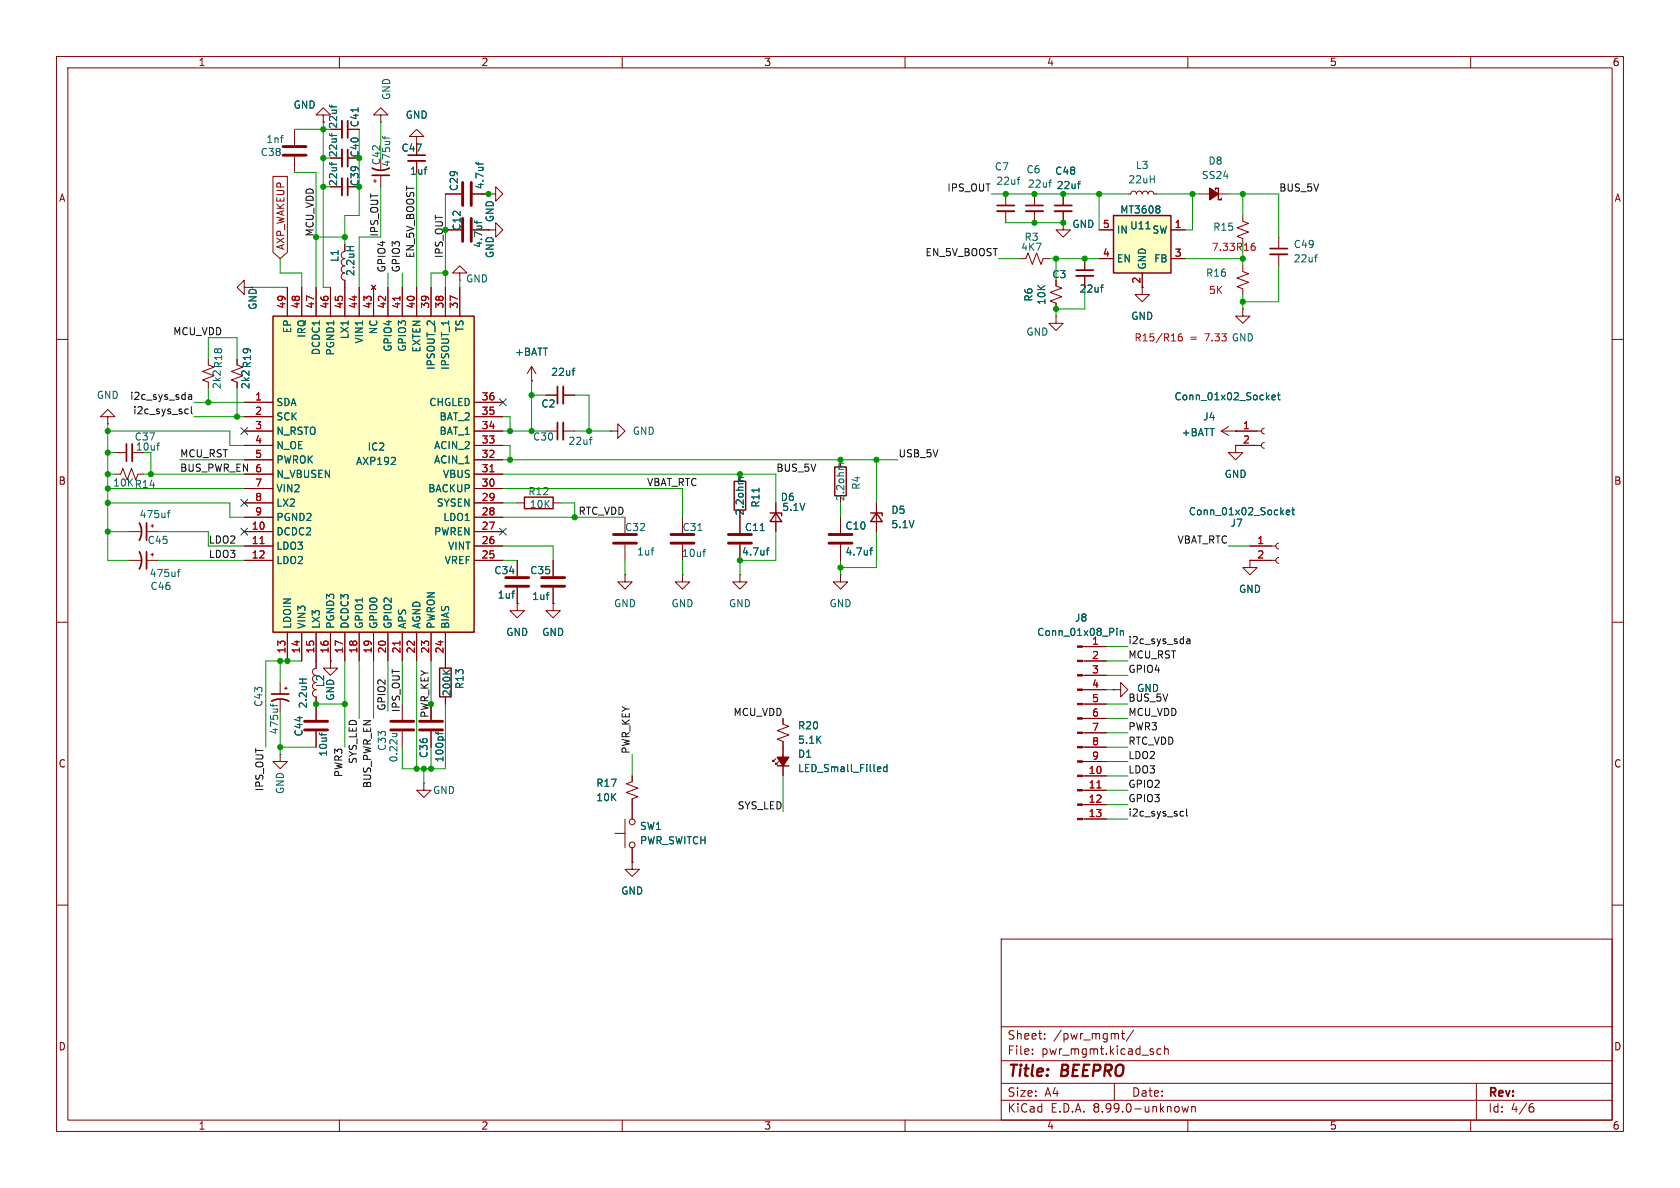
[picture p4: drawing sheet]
<svg xmlns="http://www.w3.org/2000/svg" width="297mm" height="210mm" viewBox="0 0 297 210" stroke-linecap="round" stroke-linejoin="round" font-family="sans-serif">
<g fill="none" stroke="#840000" stroke-width=".18">
<path d="M10 10h277v190h-277zM12 12h273v186h-273zM60 10v2M110 10v2M160 10v2M210 10v2M260 10v2M78.7 34.3h2.8M83.6 34.3h2.8M10 60h2M201.9 50.8v1.3h1.3l-1.3 1.2-1.2-1.2h1.2M219.7 54.6v1.3h1.3l-1.3 1.3-1.3-1.3h1.3"/>
<path d="M219.7 54.6h.1M226.1 41.9v2M226.1 45v2M285 60h2M10 110h2M285 110h2M10 160h2M285 160h2M177 166h108v32h-108zM60 198v2M110 198v2M160 198v2"/>
<path d="M177 194.5h108M177 191.5h108M177 187.5h108M177 181.5h108M182.5 186.3v.1M182.5 185.5v.1M184.7 183.6v.1M184.7 182.8v.1M197 191.5v3M198.2 182.7h.6M198.5 182.2v1.3l.3 .2M200.4 182.1l-1.3 2"/>
<path d="M205.2 185.5l-.4-.1-.3 .3v.4l.2 .2h.5M205.9 185.5l.2-.1 .4 .1v.9M205.9 184.9v1.5M209 195.6l.2 1 .3-.7 .3 .7 .3-1M210 198v2M210.7 195.6v1M210.7 195.7l.2-.1 .3 .1 .1 .9M260 198v2M261 191.5v6.5M270.6 195.7h.3l.3 .3-.1 .5-.5 .1M271 195.1l-.4 .1"/>
</g>
<path d="M224.5 43.9h3.1" fill="none" stroke="#840000" stroke-width=".3"/>
<path d="M224.5 45h3.1" fill="none" stroke="#840000" stroke-width=".33"/>
<path d="M84.1 28.7l.2 .3h1.1M84.6 28.7v.5M232.4 45.5h.5M232.9 45l-.3 .1" fill="none" stroke="#006464" stroke-width=".18"/>
<path d="M81.8 32.3v4M83.3 32.3v4" fill="none" stroke="#840000" stroke-width=".51"/>
<path d="M196.8 38.1h10.2v10.2h-10.2z" fill="#ffffc2"/>
<path d="M196.8 38.1h10.2v10.2h-10.2zM214.9 33.5v-.2h.5v2h.5v-.2M92.7 87.9h5.1v2h-5.1zM136.1 90.7h2.1v.5M137.2 90.7l1 1.5h-2.1zM147.6 82.6h2v5h-2zM153.9 90.7h2.1v.5M154.9 90.7l1.1 1.5h-2.1zM77.7 118.1h2.1v5.1h-2.1zM137.4 135.4h2" fill="none" stroke="#840000" stroke-width=".25"/>
<g fill="none" stroke="#840000" stroke-width=".18">
<path d="M52.1 22.9v2.8M52.1 27.7v2.8M57.1 20.3h-1.2l1.2-1.2 1.3 1.2h-1.3v1.3M57.1 21.6h.1M58.4 27.9h2.1M58.4 33h2.1M58.4 22.9h2.1M61.5 27.9h2M61.5 33h2M61.5 22.9h2M66 32h.5M66.3 31.8v.5"/>
<path d="M67.3 20.3h1.3l-1.3-1.2-1.3 1.2h1.3v1.3M67.3 21.6h.1M67.3 31v2M73.7 24.1h1.2l-1.2-1.2-1.3 1.2h1.3v1.3M73.7 28.4v2.1M86.4 34.3h1.2v-1.3l1.3 1.3-1.3 1.3v-1.3M86.4 34.3h.1M177.8 34.3v2M177.8 37.3v2.1M182.9 34.3v2M182.9 37.3v2.1M188 39.4v1.2h1.2l-1.2 1.3-1.3-1.3h1.3"/>
<path d="M188 39.4h.1M188 34.3v2M188 37.3v2.1M199.4 34.3h.5l.1-.4 .4-.1 .4 .1 .1 .4 .2-.4 .3-.1 .4 .1 .1 .4 .2-.4 .3-.1 .4 .1 .1 .4 .2-.4 .4-.1 .3 .1 .2 .4h.5M212.1 34.3h5.1M219.7 38.1v1l1 .4-2 .8 2 .7-2 .8 1 .4v1M43.2 50.8v-1.3l-1.3 1.3 1.3 1.3v-1.3h1.2M61 43.2v1.3a.64 .64 0 0 0-.7 .6 .64 .64 0 0 0 .7 .6M61 45.7a.64 .64 0 0 0-.7 .7 .64 .64 0 0 0 .7 .6 .64 .64 0 0 0-.7 .6 .64 .64 0 0 0 .7 .7 .64 .64 0 0 0-.7 .6 .64 .64 0 0 0 .7 .6v1.3M78.7 40.6h2.8M81.3 48.3h1.2l-1.2-1.3-1.3 1.3h1.3v1.2M81.3 49.5h.1"/>
<path d="M83.6 40.6h2.8M86.4 40.6h1.2v-1.2l1.3 1.2-1.3 1.3v-1.3M86.4 40.6h.1M180.3 45.7h1.1l.3-1 .8 2 .8-2 .7 2 .4-1h1M186.7 49.5v1l1 .4-2 .8 2 .8-2 .7 1 .4v1M186.7 55.9v1.3h1.3l-1.3 1.2-1.3-1.2h1.3M186.7 55.9h.1M191.8 45.7v2.1M191.8 48.8v2M194.3 40.6h2.5M194.3 45.7h2.5M201.9 48.3v2.5"/>
<path d="M207 40.6h2.5M207 45.7h2.5M219.7 47v1l1 .4-2 .7 2 .8-2 .8 1 .4v1M19 73.7h1.3l-1.3-1.3-1.2 1.3h1.2v1.2M19 74.9h.1M36.8 63.5v1l1 .4-2 .8 2 .7-2 .8 1 .4v1M41.9 63.5v1l1 .4-2 .8 2 .7-2 .8 1 .4v1M94 67.3h.1M94 64.8l-.8 1.2M94 64.8l.7 1.2M94 64.8v2.5M96.5 76.2h2.1"/>
<path d="M96.5 69.9h2.1M99.6 76.2h2M99.6 69.9h2M107.9 76.2h1.3v-1.3l1.3 1.3-1.3 1.3v-1.3M107.9 76.2h.1M215.9 76.2h7.1M215.9 76.2l1.3 .8M217.2 75.4l-1.3 .8M218.4 78.7v1.3h1.3l-1.3 1.3-1.2-1.3h1.2M218.4 78.7h.1M218.4 76.2h.1M218.4 78.7h4.6"/>
<path d="M223.5 75.7l-.3 .1-.2 .4 .2 .4 .3 .1M223.5 78.2l-.3 .2-.2 .3 .2 .4 .3 .1M20.3 83.8h1l.4-1 .8 2 .7-2 .8 2 .4-1h1M20.3 80h2.1M22.9 99.1h2M22.9 94h2M23.4 80h2M25.9 99.1h2M25.9 94h2M26.7 93h.5M26.7 98h.5M26.9 92.7v.5"/>
<path d="M26.9 97.8v.5M91.4 88.9h1.3M91.4 99.1v2.8M97.8 88.9h1.3M97.8 99.1v2.8M110.5 91.4v2.8M110.5 96.3v2.8M130.8 91.4v2.8M130.8 96.3v2.8M137.2 88.9v5.1M148.6 81.3v1.3M148.6 91.4v2.8"/>
<path d="M148.6 96.3v2.8M154.9 88.9v5.1M221 99.1v1.2h1.2l-1.2 1.3-1.3-1.3h1.3M221 99.1h.1M221 96.5h4.6M221 99.1h4.6M226.1 96l-.4 .2-.1 .3 .1 .4 .4 .1M226.1 98.6l-.4 .1-.1 .4 .1 .3 .4 .2M55.9 118.1a.64 .64 0 0 0-.6 .7 .64 .64 0 0 0 .6 .6 .64 .64 0 0 0-.6 .6 .64 .64 0 0 0 .6 .7 .64 .64 0 0 0-.6 .6 .64 .64 0 0 0 .6 .6 .63 .63 0 0 0-.6 .7 .63 .63 0 0 0 .6 .6v4.1M55.9 116.8v1.3M58.4 116.8v1.3h1.3l-1.3 1.3-1.3-1.3h1.3M58.4 116.8h.1"/>
<path d="M78.7 116.8v1.3M91.4 106.7v1.3h1.3l-1.3 1.2-1.2-1.2h1.2M91.4 106.7h.1M91.4 103.9v2.8M97.8 106.7v1.3h1.3l-1.3 1.2-1.3-1.2h1.3M97.8 106.7h.1M97.8 103.9v2.8M110.5 101.6v1.3h1.3l-1.3 1.2-1.3-1.2h1.3M110.5 101.6h.1M120.6 101.6v1.3h1.3l-1.3 1.2-1.2-1.2h1.2M120.6 101.6h.1M130.8 101.6v1.3h1.3l-1.3 1.2-1.3-1.2h1.3"/>
<path d="M130.8 101.6h.1M148.6 101.6v1.3h1.3l-1.3 1.2-1.3-1.2h1.3M148.6 101.6h.1M191.4 114.3h4.2M191.4 116.8h4.2M191.4 119.4h4.2M49.5 133.4v1.2h1.3l-1.3 1.3-1.2-1.3h1.2M49.5 133.4h.1M49.5 120.7v2M49.5 123.7v2M50.3 121.7h.5M50.5 121.4v.5"/>
<path d="M55.9 129.3v2.8M71.1 124.5v2.8M71.1 129.3v2.8M74.9 138.4v1.3h1.3l-1.3 1.3-1.2-1.3h1.2M74.9 138.4h.1M76.2 129.3v2.8M78.7 123.2v1.3M111.8 137.2v1l-1.1 .4 2.1 .7-2.1 .8 2.1 .7-1 .4v3.6M137.2 134.1l-.5 .5v-.2v.2h.2M137.7 134.6l-.5 .5v-.2v.2h.2M138.4 127v1l1 .4-2 .8 2 .7-2 .8 1 .4v6.1M191.4 121.9h4.2"/>
<path d="M191.4 124.5h4.2M191.4 127h4.2M191.4 129.5h4.2M191.4 132.1h4.2M191.4 134.6h4.2M191.4 137.2h4.2M191.4 139.7h4.2M196.8 121.9h1.3v-1.2l1.3 1.2-1.3 1.3v-1.3M196.8 121.9h.1M108.7 147.3h1.8M110.5 144.8v5.1M111.8 152.4v1.3h1.2l-1.2 1.2-1.3-1.2h1.3"/>
<path d="M111.8 152.4h.1M111.8 149.9v2.5M191.4 142.2h4.2M191.4 144.8h4.2"/>
<circle cx="111.8" cy="149.4" r=".51"/>
<circle cx="111.8" cy="145.3" r=".51"/>
</g>
<g fill="none" stroke="#006464" stroke-width=".18">
<path d="M58.2 18.6l.1 .2M58.7 18.6v.5M63.3 19v.8M49.6 24.4h.5M49.9 23.9h.2M58.2 23.7l.1 .2M58.2 28.7l.1 .3M58.7 23.7v.4M58.7 28.7v.5M67.6 24.1l.2 .3h1.1M68.1 24.1v.5M75 30h.5"/>
<path d="M75.3 29.5h.2M83.9 39.1l.2 .3h1.1M84.3 39.1v.4M179.8 31.7h.5M180.3 31.3l-.2 .1M185.4 32.2h.5M185.9 31.8l-.2 .1M190.5 32.5h.5M191 32.1h-.3M204.9 36.5l.2 .1-.2 .3M204.9 37l.2 .2-.2 .4M61.3 43.6h1.3"/>
<path d="M61.9 43.6v.7M194.6 50.8h.4M195 50.4h-.2M202.6 40.5h.7M27.7 78.7h.5M28.2 78.3l-.3 .1M101.1 65.5h.5M101.6 65.1l-.2 .1M104.2 77.7h.5M104.7 77.3h-.3M224.9 70.3l.6-.2-.1-.2-.4-.1-.1 .2v.6h.5M225.8 69.8h.5"/>
<path d="M226 69.4v1.1l.3 .2M29.6 90.7h.5M30.1 90.2l-.3 .2v1.1M115.1 97.3h.5M115.5 96.8h.1M134.4 93.8h.7M135.5 97.3h.5M136 96.8l-.3 .2v1.1M149.2 81.9h-.8v.5M153.8 97.3h.4M154.2 96.8l-.3 .2v1.1M227.4 90.6l.6-.1-.1-.3h-.3l-.2 .1 .1 .6h.4"/>
<path d="M228.4 90.2h.5M228.6 89.7v1.1l.3 .2M31.4 101.1h.4M31.8 100.7l-.3 .1v1.1M78.3 118.4l.7 .7M79.6 118.4l-.8 .6M90.5 104.9h.5M90.8 104.5h.2M96.6 105.1h.4M96.9 104.7h.1M197.5 111.1v.1M197.5 111.5v.8"/>
<path d="M198.1 111.5v.8M198.1 111.6l.1-.1 .3 .1 .1 .7M47.8 124.4l.2 .3h1.1M48.2 124.4v.5M52.9 120h1.3M53.5 120v.8M56.5 129.6v.2M56.9 129.6v.5M69.3 129.7h.9M70.1 129.7l.1 .3M77 129.4l.2 .3h1.1M77.5 129.4v.5"/>
<path d="M155.5 135.6l.2 .3-.6 .1M155.7 136.3l-.2 .1M156.8 135.6h-.4l-.2 .2 .1 .5h.5M156.8 135.1v1.3"/>
</g>
<path d="M221.3 43.5h.4l.2 .2-.1 .5h-.5M221.8 43l-.4 .1-.2 .2" fill="none" stroke="#f00" stroke-width=".18"/>
<g fill="#840000" stroke="#840000" stroke-width=".25">
<path d="M213.9 33.3l1.5 1-1.5 1z"/>
<path d="M137.4 133.9h2l-1 1.5z"/>
</g>
<g fill="none" stroke="#840000" stroke-width=".51">
<path d="M50 27.4h4.1M50 25.9h4.1M81.8 38.6v4.1M83.3 38.6v4.1M108.5 94.5h4M108.5 96h4M128.8 94.5h4M128.8 96h4M146.6 94.5h4M146.6 96h4M89.4 102.1h4.1M89.4 103.6h4.1"/>
<path d="M95.8 102.1h4M95.8 103.6h4M53.8 129h4.1M53.8 127.5h4.1M69.1 129h4.1M69.1 127.5h4.1M74.2 129h4M74.2 127.5h4"/>
</g>
<g fill="none" stroke="#840000" stroke-width=".3">
<path d="M61.5 21.3v3.1M61.5 26.4v3.1M61.5 31.5v3M65.8 29.7a3.2 3.2 0 0 0 3 0M65.8 31h3M72.1 27.4h3.1M176.3 36.3h3M181.4 36.3h3M186.4 36.3h3.1M190.2 47.8h3.1M22.4 78.5v3M98.6 68.3v3.1"/>
<path d="M98.6 74.7v3M24.6 92.5a3.2 3.2 0 0 1 0 3M24.6 97.5a3.2 3.2 0 0 1 0 3.1M25.9 92.5v3M25.9 97.5v3.1M48 124a3.2 3.2 0 0 1 3.1 0M48 122.7h3.1"/>
</g>
<path d="M60.5 21.3v3.1M60.5 26.4v3.1M60.5 31.5v3M72.1 28.4h3.1M176.3 37.3h3M181.4 37.3h3M186.4 37.3h3.1M190.2 48.8h3.1M23.4 78.5v3M99.6 68.3v3.1M99.6 74.7v3" fill="none" stroke="#840000" stroke-width=".33"/>
<g fill="#840000" stroke="#840000" stroke-width=".18">
<path d="M190.5 114.2h.9v.2h-.9z"/>
<path d="M190.5 116.7h.9v.3h-.9z"/>
<path d="M190.5 119.3h.9v.2h-.9z"/>
<path d="M190.5 121.8h.9v.2h-.9z"/>
<path d="M190.5 124.3h.9v.3h-.9z"/>
<path d="M190.5 126.9h.9v.2h-.9z"/>
<path d="M190.5 129.4h.9v.3h-.9z"/>
<path d="M190.5 132h.9v.2h-.9z"/>
<path d="M190.5 134.5h.9v.2h-.9z"/>
<path d="M190.5 137h.9v.3h-.9z"/>
<path d="M190.5 139.6h.9v.2h-.9z"/>
<path d="M190.5 142.1h.9v.3h-.9z"/>
<path d="M190.5 144.7h.9v.2h-.9z"/>
</g>
<path d="M193.9 139.3h.7" fill="none" stroke="#a90000" stroke-width=".18"/>
<path d="M48.3 55.9h35.5v55.9h-35.5z" fill="#ffffc2"/>
<path d="M48.3 55.9h35.5v55.9h-35.5zM129.8 85.1h2v5.1h-2z" fill="none" stroke="#840000" stroke-width=".25"/>
<g fill="none" stroke="#840000" stroke-width=".18">
<path d="M48.3 31.2h2.5v13.4l-1.3 1.1-1.2-1.1zM57.1 21.6h.1M58.4 27.9h2.1M58.4 33h2.1M58.4 22.9h2.1M61.5 27.9h2M61.5 33h2M61.5 22.9h2M73.7 28.4v2.1M78.7 34.3h2.8M83.6 34.3h2.8M86.4 34.3h.1"/>
<path d="M188 39.4h.1M188 34.3v2M188 37.3v2.1M50.8 50.8v5.1M53.3 50.8v5.1M55.9 50.8v5.1M58.4 50.8v5.1M61 43.2v1.3M61 49.5v6.4M63.5 50.8v5.1M65.7 50.4l.7 .8M66 50.8v5.1"/>
<path d="M66.4 50.4l-.7 .8M68.6 50.8v5.1M71.1 50.8v5.1M73.7 50.8v5.1M76.2 50.8v5.1M78.7 50.8v5.1M78.7 40.6h2.8M81.3 50.8v5.1M83.6 40.6h2.8M86.4 40.6h.1M186.7 49.5v1M186.7 53.6v1"/>
<path d="M191.8 45.7v2.1M191.8 48.8v2M194.3 40.6h2.5M194.3 45.7h2.5M201.9 48.3v2.5M207 40.6h2.5M207 45.7h2.5M41.9 63.5v1M41.9 67.6v1M43.2 71.1h5.1M43.2 73.7h5.1M43.2 76.2h5.1"/>
<path d="M43.2 78.7h5.1M83.8 71.1h5.1M83.8 73.7h5.1M83.8 76.2h5.1M83.8 78.7h5.1M94 67.3h.1M96.5 69.9h2.1M99.6 69.9h2M218.4 76.2h.1M218.4 78.7h.1M218.4 76.2h3.8M218.4 78.7h3.8"/>
<path d="M43.2 94h5.1M43.2 96.5h5.1M43.2 99.1h5.1M43.2 91.4h5.1M43.2 88.9h5.1M43.2 86.4h5.1M43.2 83.8h5.1M43.2 81.3h5.1M83.8 94h5.1M83.8 96.5h5.1M83.8 99.1h5.1M83.8 91.4h5.1"/>
<path d="M83.8 88.9h5.1M83.8 86.4h5.1M83.8 83.8h5.1M83.8 81.3h5.1M91.4 99.1v2.8M97.8 99.1v2.8M120.6 91.4v2.8M120.6 96.3v2.8M130.8 83.8v1.3M130.8 91.4v2.8M130.8 96.3v2.8M137.2 88.9v1.8"/>
<path d="M137.2 92.2v1.8M148.6 91.4v2.8M148.6 96.3v2.8M154.9 88.9v1.8M154.9 92.2v1.8M221 99.1h.1M221 96.5h3.8M221 99.1h3.8M50.8 111.8v5M53.3 111.8v5M55.9 111.8v6.3M58.4 116.8h.1"/>
<path d="M58.4 111.8v5M61 111.8v5M63.5 111.8v5M66 111.8v5M68.6 111.8v5M71.1 111.8v5M73.7 111.8v5M76.2 111.8v5M78.7 111.8v6.3M91.4 106.7h.1M91.4 103.9v2.8M97.8 106.7h.1"/>
<path d="M97.8 103.9v2.8M191.8 114.3h3.8M191.8 116.8h3.8M191.8 119.4h3.8M55.9 123.2v4.1M55.9 129.3v2.8M76.2 129.3v2.8M78.7 123.2v1.3M111.8 137.2v1M138.4 127v1M138.4 131.1v2.8M138.4 135.4v1.8"/>
<path d="M191.8 137.2h3.8M191.8 139.7h3.8M191.8 121.9h3.8M191.8 124.5h3.8M191.8 127h3.8M191.8 129.5h3.8M191.8 132.1h3.8M191.8 134.6h3.8M196.8 121.9h.1M111.8 152.4h.1M111.8 141.2v3.6M111.8 149.9v2.5"/>
<path d="M191.8 142.2h3.8M191.8 144.8h3.8"/>
</g>
<path d="M70.7 52.4v.7M46 96.1h.7M86.6 83.4h.7M70.7 113.3v.8M193.9 139.3h.7" fill="none" stroke="#a90000" stroke-width=".18"/>
<g fill="none" stroke="#006464" stroke-width=".18">
<path d="M58.2 18.6l.1 .2M58.7 18.6v.5M63.3 19v.8M58.2 23.7l.1 .2M58.2 28.7l.1 .3M58.7 23.7v.4M58.7 28.7v.5M75 30h.5M75.3 29.5h.2M83.9 39.1l.2 .3h1.1M84.1 28.7l.2 .3h1.1M84.3 39.1v.4"/>
<path d="M84.6 28.7v.5M190.5 32.5h.5M191 32.1h-.3M204.9 36.5l.2 .1-.2 .3M204.9 37l.2 .2-.2 .4M61.3 43.6h1.3M61.9 43.6v.7M194.6 50.8h.4M195 50.4h-.2M202.6 40.5h.7M101.1 65.5h.5M101.6 65.1l-.2 .1"/>
<path d="M224.9 70.3l.6-.2-.1-.2-.4-.1-.1 .2v.6h.5M225.8 69.8h.5M226 69.4v1.1l.3 .2M69.1 82.1h.8M69.8 81v.4M123.4 93.8h.7M124.3 97.5h.4M124.7 97.1l-.2 .1M131.4 84.4l-.8 .1v.4M134.2 86.3v.7M134.4 93.8h.7M135.5 97.3h.5"/>
<path d="M136 96.8l-.3 .2v1.1M153.8 97.3h.4M154.2 96.8l-.3 .2v1.1M227.4 90.6l.6-.1-.1-.3h-.3l-.2 .1 .1 .6h.4M228.4 90.2h.5M228.6 89.7v1.1l.3 .2M78.3 118.4l.7 .7M79.6 118.4l-.8 .6M90.5 104.9h.5M90.8 104.5h.2M96.6 105.1h.4M96.9 104.7h.1"/>
<path d="M197.5 111.1v.1M197.5 111.5v.8M198.1 111.5v.8M198.1 111.6l.1-.1 .3 .1 .1 .7M52.9 120h1.3M53.5 120v.8M56.5 129.6v.2M56.9 129.6v.5M77 129.4l.2 .3h1.1M77.5 129.4v.5M155.5 135.6l.2 .3-.6 .1M155.7 136.3l-.2 .1"/>
<path d="M156.8 135.6h-.4l-.2 .2 .1 .5h.5M156.8 135.1v1.3"/>
</g>
<path d="M118.6 94.5h4.1M118.6 96h4.1" fill="none" stroke="#840000" stroke-width=".51"/>
<path d="M32.9 72.3l.4 .1M33.3 73.1h-.4M33.3 69.8h.5l.1 .8M33.8 71.9v1.1l.2 .1M33.9 70.1h-.4l-.2 .2 .2 .3 .4-.1M209.8 113h.5l.1 .8M210.4 113.2l-.4 .1-.2 .2 .2 .3 .4-.1M208.9 143.4l.3 .1M209.2 144.2l-.3 .1M209.8 143v1.1l.2 .2" fill="none" stroke="#0f0f0f" stroke-width=".18"/>
<g fill="none" stroke="#009600" stroke-width=".18">
<path d="M52.1 22.9h6.3M52.1 30.5h3.8v20.3M57.1 21.6v29.2h1.3M57.1 27.9h1.3M57.1 33h1.3M63.5 22.9v15.2h-2.5v5.1M67.3 33v8.9h-3.8v8.9M67.3 21.6v6.3M73.7 30.5v20.3M78.7 34.3v16.5M85.1 34.3h1.3M175.3 34.3h24.1"/>
<path d="M177.8 39.4h10.2M194.3 34.3v6.3M204.5 34.3h7.6M210.8 34.3v6.3h-1.3M217.2 34.3h8.9v7.6M219.7 34.3v3.8M44.4 50.8h6.4M49.5 45.7v2.6h3.8v2.5M55.9 41.9h5.1M68.6 48.3v2.5M71.1 48.3v2.5M78.7 48.3h-2.5v2.5"/>
<path d="M81.3 49.5v1.3M176.5 45.7h3.8M185.4 45.7h8.9M186.7 45.7v3.8M191.8 50.8v3.8h-5.1v1.3M209.5 45.7h10.2M219.7 43.2v3.8M219.7 52.1v2.5M226.1 47v6.3h-6.4M19 76.2h21.6v2.5h2.6M19 74.9v24.2h3.9M34.3 73.7h8.9"/>
<path d="M34.3 71.1h8.9M36.8 63.5v-3.8h5.1v3.8M36.8 68.6v2.5M41.9 68.6v5.1M88.9 73.7h1.3v2.5M88.9 78.7h1.3v2.6M94 67.3v8.9h-5.1M94 69.9h2.5M101.6 69.9h2.5v6.3M101.6 76.2h6.3M19 83.8h1.3M19 88.9h21.6v2.5h2.6"/>
<path d="M19 86.4h24.2M19 80h1.3M19 94h3.9M25.4 83.8h17.8M26.7 80v3.8M27.9 94h8.9v2.5h6.4M27.9 99.1h15.3M31.7 81.3h11.5M88.9 83.8h48.3v5.1M88.9 88.9h2.5M88.9 86.4h31.7v5M88.9 81.3h69.8"/>
<path d="M88.9 91.4h21.6M88.9 99.1h2.5M88.9 96.5h8.9v2.6M99.1 88.9h2.5v2.5M110.5 99.1v2.5M120.6 99.1v2.5M137.2 94v5.1h-6.4v2.5M148.6 88.9v2.5M148.6 99.1v2.5M154.9 81.3v7.6M154.9 94v6.3h-6.3M217.2 96.5h3.8"/>
<path d="M49.5 116.8v3.9M53.3 116.8h-6.3v15.3M61 116.8v15.3M63.5 116.8v10.2M66 116.8v10.2M68.6 116.8v8.9M71.1 116.8v7.7M73.7 116.8v19.1M76.2 116.8v7.7M195.6 119.4h3.8M195.6 116.8h3.8M195.6 114.3h3.8"/>
<path d="M49.5 132.1h6.4M49.5 125.7v7.7M55.9 124.5h5.1M74.9 135.9v2.5M76.2 132.1v3.8M78.7 124.5v11.4h-7.6v-3.8M111.8 133.4v3.8M138.4 137.2v6.3M195.6 124.5h3.8M195.6 121.9h1.2M195.6 134.6h3.8M195.6 137.2h3.8"/>
<path d="M195.6 139.7h3.8M195.6 129.5h3.8M195.6 127h3.8M195.6 132.1h3.8M195.6 142.2h3.8M195.6 144.8h3.8"/>
</g>
<path d="M42.6 75.6l1.2 1.2M43.8 75.6l-1.2 1.2M88.3 70.5l1.2 1.2M89.5 70.5l-1.2 1.2M42.6 93.4l1.2 1.2M42.6 88.3l1.2 1.2M43.8 93.4l-1.2 1.2M43.8 88.3l-1.2 1.2M88.3 93.4l1.2 1.2M89.5 93.4l-1.2 1.2" fill="none" stroke="#000084" stroke-width=".18"/>
<path d="M208.9 59l-.4 .1a.85 .85 0 0 0 0 1.2l.5-.1v-.5l-.2-.2h-.4l-.1 .2" fill="none" stroke="#f00" stroke-width=".18"/>
<g fill="#009600" stroke="#009600" stroke-width=".18">
<circle cx="90.2" cy="76.2" r=".46"/>
<circle cx="94" cy="76.2" r=".46"/>
<circle cx="104.1" cy="76.2" r=".46"/>
<circle cx="90.2" cy="81.3" r=".46"/>
<circle cx="94" cy="69.9" r=".46"/>
<circle cx="154.9" cy="81.3" r=".46"/>
<circle cx="130.8" cy="83.8" r=".46"/>
<circle cx="148.6" cy="100.3" r=".46"/>
<circle cx="194.3" cy="34.3" r=".46"/>
<circle cx="188" cy="34.3" r=".46"/>
<circle cx="182.9" cy="34.3" r=".46"/>
<circle cx="177.8" cy="34.3" r=".46"/>
<circle cx="182.9" cy="39.4" r=".46"/>
<circle cx="188" cy="39.4" r=".46"/>
<circle cx="191.8" cy="45.7" r=".46"/>
<circle cx="186.7" cy="54.6" r=".46"/>
<circle cx="186.7" cy="45.7" r=".46"/>
<circle cx="219.7" cy="34.3" r=".46"/>
<circle cx="210.8" cy="34.3" r=".46"/>
<circle cx="219.7" cy="45.7" r=".46"/>
<circle cx="219.7" cy="53.3" r=".46"/>
<circle cx="148.6" cy="81.3" r=".46"/>
<circle cx="130.8" cy="99.1" r=".46"/>
<circle cx="57.1" cy="33" r=".46"/>
<circle cx="50.8" cy="116.8" r=".46"/>
<circle cx="49.5" cy="116.8" r=".46"/>
<circle cx="61" cy="124.5" r=".46"/>
<circle cx="55.9" cy="124.5" r=".46"/>
<circle cx="49.5" cy="132.1" r=".46"/>
<circle cx="74.9" cy="135.9" r=".46"/>
<circle cx="73.7" cy="135.9" r=".46"/>
<circle cx="78.7" cy="48.3" r=".46"/>
<circle cx="36.8" cy="71.1" r=".46"/>
<circle cx="41.9" cy="73.7" r=".46"/>
<circle cx="61" cy="41.9" r=".46"/>
<circle cx="86.4" cy="34.3" r=".46"/>
<circle cx="57.1" cy="27.9" r=".46"/>
<circle cx="57.1" cy="22.9" r=".46"/>
<circle cx="76.2" cy="135.9" r=".46"/>
<circle cx="101.6" cy="91.4" r=".46"/>
<circle cx="19" cy="86.4" r=".46"/>
<circle cx="19" cy="83.8" r=".46"/>
<circle cx="19" cy="88.9" r=".46"/>
<circle cx="19" cy="80" r=".46"/>
<circle cx="19" cy="76.2" r=".46"/>
<circle cx="19" cy="94" r=".46"/>
<circle cx="26.7" cy="83.8" r=".46"/>
</g>
<g font-size="2.8" fill="#840000">
<text x="178" y="190.9">Title:</text>
<text x="187.7" y="190.9">BEEPRO</text>
</g>
<g font-size="2.1" fill="#840000">
<text x="178" y="184">Sheet:</text>
<text x="186.2" y="184">/pwr_mgmt/</text>
<text x="178" y="186.7">File:</text>
<text x="184.1" y="186.7">pwr_mgmt.kicad_sch</text>
<text x="178" y="196.9">KiCad</text>
<text x="178" y="194.1">Size:</text>
<text x="184.7" y="194.1">A4</text>
<text x="185.7" y="196.9">E.D.A.</text>
<text x="193.3" y="196.9">8.99.0-unknown</text>
<text x="200" y="194.1">Date:</text>
<text x="263" y="194.3">Rev:</text>
<text x="263" y="196.9">Id:</text>
<text x="267.1" y="196.9">4/6</text>
</g>
<g font-size="1.8" fill="#840000">
<text x="35" y="11.9">1</text>
<text x="85" y="11.9">2</text>
<text x="135" y="11.9">3</text>
<text x="185" y="11.9">4</text>
<text x="235" y="11.9">5</text>
<text x="285" y="11.9">6</text>
<text x="70.9" y="27">C47</text>
<text x="10.3" y="35.9">A</text>
<text x="285.3" y="35.9">A</text>
<text x="50.5" y="44.3" transform="rotate(-90 50.5 44.3)">AXP_WAKEUP</text>
<text x="201.7" y="50.2" transform="rotate(-90 201.7 50.2)">2</text>
<text x="45.6" y="54.9" transform="rotate(-90 45.6 54.9)">GND</text>
<text x="10.3" y="85.9">B</text>
<text x="285.3" y="85.9">B</text>
<text x="131.7" y="91.2" transform="rotate(-90 131.7 91.2)">2.2ohm</text>
<text x="10.3" y="135.9">C</text>
<text x="285.3" y="135.9">C</text>
<text x="10.3" y="185.9">D</text>
<text x="285.3" y="185.9">D</text>
<text x="35" y="199.9">1</text>
<text x="85" y="199.9">2</text>
<text x="135" y="199.9">3</text>
<text x="185" y="199.9">4</text>
<text x="235" y="199.9">5</text>
<text x="285" y="199.9">6</text>
</g>
<g font-size="1.8" fill="#006464">
<text x="69.2" y="17.8" transform="rotate(-90 69.2 17.8)">GND</text>
<text x="51.8" y="19.4">GND</text>
<text x="59.8" y="22.9" transform="rotate(-90 59.8 22.9)">22uf</text>
<text x="63.6" y="22.6" transform="rotate(-90 63.6 22.6)">C41</text>
<text x="71.6" y="21.2">GND</text>
<text x="46" y="27.8">C38</text>
<text x="47" y="25.5">1nf</text>
<text x="59.8" y="27.9" transform="rotate(-90 59.8 27.9)">22uf</text>
<text x="67.4" y="29.3" transform="rotate(-90 67.4 29.3)">C42</text>
<text x="69.2" y="29.6" transform="rotate(-90 69.2 29.6)">475uf</text>
<text x="213.5" y="29.3">D8</text>
<text x="59.8" y="33" transform="rotate(-90 59.8 33)">22uf</text>
<text x="72.4" y="31.1">1uf</text>
<text x="81.1" y="33.9" transform="rotate(-90 81.1 33.9)">C29</text>
<text x="85.7" y="33.6" transform="rotate(-90 85.7 33.6)">4.7uf</text>
<text x="175.8" y="30.3">C7</text>
<text x="176" y="32.9">22uf</text>
<text x="181.4" y="30.8">C6</text>
<text x="181.6" y="33.4">22uf</text>
<text x="186.4" y="31.1">C48</text>
<text x="186.7" y="33.6">22uf</text>
<text x="199.4" y="32.6">22uH</text>
<text x="200.7" y="30.1">L3</text>
<text x="212.4" y="31.9">SS24</text>
<text x="81.6" y="40.9" transform="rotate(-90 81.6 40.9)">C12</text>
<text x="87.5" y="39.4" transform="rotate(-90 87.5 39.4)">GND</text>
<text x="189.5" y="40.5">GND</text>
<text x="197.4" y="41.5">IN</text>
<text x="197.9" y="37.9">MT3608</text>
<text x="199.7" y="40.7">U11</text>
<text x="203.6" y="41.5">SW</text>
<text x="214.4" y="41">R15</text>
<text x="60" y="46.4" transform="rotate(-90 60 46.4)">L1</text>
<text x="85.4" y="43.9" transform="rotate(-90 85.4 43.9)">4.7uf</text>
<text x="87.5" y="45.7" transform="rotate(-90 87.5 45.7)">GND</text>
<text x="180.4" y="44.6">4K7</text>
<text x="181" y="42.8">R3</text>
<text x="197.4" y="46.6">EN</text>
<text x="202.8" y="47.8" transform="rotate(-90 202.8 47.8)">GND</text>
<text x="203.9" y="46.6">FB</text>
<text x="228.6" y="46.6">22uf</text>
<text x="228.6" y="44">C49</text>
<text x="62.8" y="48.9" transform="rotate(-90 62.8 48.9)">2.2uH</text>
<text x="82.3" y="50.1">GND</text>
<text x="182.7" y="53.4" transform="rotate(-90 182.7 53.4)">R6</text>
<text x="185.9" y="49.4">C3</text>
<text x="190.8" y="51.9">22uf</text>
<text x="213.1" y="49.1">R16</text>
<text x="51.7" y="59" transform="rotate(-90 51.7 59)">EP</text>
<text x="54.2" y="59.8" transform="rotate(-90 54.2 59.8)">IRQ</text>
<text x="66.9" y="59.2" transform="rotate(-90 66.9 59.2)">NC</text>
<text x="82.1" y="58.8" transform="rotate(-90 82.1 58.8)">TS</text>
<text x="181.4" y="59.5">GND</text>
<text x="185" y="54" transform="rotate(-90 185 54)">10K</text>
<text x="199.9" y="56.7">GND</text>
<text x="56.7" y="62.9" transform="rotate(-90 56.7 62.9)">DCDC1</text>
<text x="59.3" y="62.9" transform="rotate(-90 59.3 62.9)">PGND1</text>
<text x="61.8" y="60" transform="rotate(-90 61.8 60)">LX1</text>
<text x="64.4" y="60.8" transform="rotate(-90 64.4 60.8)">VIN1</text>
<text x="69.4" y="62.3" transform="rotate(-90 69.4 62.3)">GPIO4</text>
<text x="72" y="62.3" transform="rotate(-90 72 62.3)">GPIO3</text>
<text x="74.5" y="62.4" transform="rotate(-90 74.5 62.4)">EXTEN</text>
<text x="77.1" y="65.5" transform="rotate(-90 77.1 65.5)">IPSOUT_2</text>
<text x="79.6" y="65.5" transform="rotate(-90 79.6 65.5)">IPSOUT_1</text>
<text x="90.9" y="63.1">+BATT</text>
<text x="17" y="70.7">GND</text>
<text x="39.2" y="68.9" transform="rotate(-90 39.2 68.9)">2k2 R18</text>
<text x="44.3" y="68.9" transform="rotate(-90 44.3 68.9)">2k2 R19</text>
<text x="48.8" y="72">SDA</text>
<text x="75.8" y="72">CHGLED</text>
<text x="97.3" y="66.6">22uf</text>
<text x="207.5" y="71">Conn_01x02_Socket</text>
<text x="48.8" y="74.5">SCK</text>
<text x="48.8" y="77.1">N_RSTO</text>
<text x="77.6" y="77.1">BAT_1</text>
<text x="77.6" y="74.5">BAT_2</text>
<text x="95.6" y="72.2">C2</text>
<text x="111.8" y="77.1">GND</text>
<text x="208.8" y="77.3">+BATT</text>
<text x="212.6" y="74.5">J4</text>
<text x="23.7" y="78.1">C37</text>
<text x="48.8" y="79.6">N_OE</text>
<text x="48.8" y="82.1">PWROK</text>
<text x="62.8" y="82.4">AXP192</text>
<text x="64.9" y="79.9">IC2</text>
<text x="76.6" y="82.1">ACIN_1</text>
<text x="76.6" y="79.6">ACIN_2</text>
<text x="100.4" y="78.8">22uf</text>
<text x="19.9" y="86.2">10K R14</text>
<text x="48.8" y="84.7">N_VBUSEN</text>
<text x="48.8" y="87.2">VIN2</text>
<text x="48.8" y="89.8">LX2</text>
<text x="75.6" y="87.2">BACKUP</text>
<text x="77.1" y="89.8">SYSEN</text>
<text x="78.2" y="84.7">VBUS</text>
<text x="93.3" y="87.7">R12</text>
<text x="134.5" y="89.8" transform="rotate(-90 134.5 89.8)">R11</text>
<text x="137.9" y="88.7">D6</text>
<text x="149.5" y="88.7" transform="rotate(-90 149.5 88.7)">2.2ohm</text>
<text x="152.2" y="86.7" transform="rotate(-90 152.2 86.7)">R4</text>
<text x="216.4" y="84.7">GND</text>
<text x="24.6" y="91.8">475uf</text>
<text x="48.8" y="94.8">DCDC2</text>
<text x="48.8" y="92.3">PGND2</text>
<text x="76.6" y="94.8">PWREN</text>
<text x="78.3" y="92.3">LDO1</text>
<text x="93.6" y="90">10K</text>
<text x="110.4" y="94.1">C32</text>
<text x="120.6" y="94.1">C31</text>
<text x="131.6" y="94.1">C11</text>
<text x="138.2" y="90.5">5.1V</text>
<text x="149.4" y="93.8">C10</text>
<text x="157.5" y="91">D5</text>
<text x="157.5" y="93.6">5.1V</text>
<text x="210.1" y="91.3">Conn_01x02_Socket</text>
<text x="217.4" y="93.3">J7</text>
<text x="26" y="96.4">C45</text>
<text x="48.8" y="97.4">LDO3</text>
<text x="48.8" y="99.9">LDO2</text>
<text x="78.5" y="99.9">VREF</text>
<text x="79.1" y="97.4">VINT</text>
<text x="87.3" y="101.7">C34</text>
<text x="93.6" y="101.7">C35</text>
<text x="112.5" y="98.4">1uf</text>
<text x="120.5" y="98.7">10uf</text>
<text x="131.1" y="98.4">4.7uf</text>
<text x="149.4" y="98.4">4.7uf</text>
<text x="26.4" y="102.2">475uf</text>
<text x="26.5" y="104.5">C46</text>
<text x="87.9" y="106">1uf</text>
<text x="94" y="106.3">1uf</text>
<text x="108.5" y="107.5">GND</text>
<text x="118.6" y="107.5">GND</text>
<text x="128.8" y="107.5">GND</text>
<text x="146.6" y="107.5">GND</text>
<text x="218.9" y="105">GND</text>
<text x="51.7" y="111.3" transform="rotate(-90 51.7 111.3)">LDOIN</text>
<text x="54.2" y="111.3" transform="rotate(-90 54.2 111.3)">VIN3</text>
<text x="56.7" y="111.3" transform="rotate(-90 56.7 111.3)">LX3</text>
<text x="59.3" y="111.3" transform="rotate(-90 59.3 111.3)">PGND3</text>
<text x="61.8" y="111.3" transform="rotate(-90 61.8 111.3)">DCDC3</text>
<text x="64.4" y="111.3" transform="rotate(-90 64.4 111.3)">GPIO1</text>
<text x="66.9" y="111.3" transform="rotate(-90 66.9 111.3)">GPIO0</text>
<text x="69.4" y="111.3" transform="rotate(-90 69.4 111.3)">GPIO2</text>
<text x="72" y="111.3" transform="rotate(-90 72 111.3)">APS</text>
<text x="74.5" y="111.3" transform="rotate(-90 74.5 111.3)">AGND</text>
<text x="77.1" y="111.3" transform="rotate(-90 77.1 111.3)">PWRON</text>
<text x="79.6" y="111.3" transform="rotate(-90 79.6 111.3)">BIAS</text>
<text x="89.4" y="112.6">GND</text>
<text x="95.8" y="112.6">GND</text>
<text x="183.3" y="112.6">Conn_01x08_Pin</text>
<text x="189.9" y="110.1">J8</text>
<text x="46.6" y="125.1" transform="rotate(-90 46.6 125.1)">C43</text>
<text x="54.5" y="125.4" transform="rotate(-90 54.5 125.4)">2.2uH</text>
<text x="57.5" y="121.6" transform="rotate(-90 57.5 121.6)">L2</text>
<text x="59.3" y="124" transform="rotate(-90 59.3 124)">GND</text>
<text x="79.9" y="123.2" transform="rotate(-90 79.9 123.2)">200K</text>
<text x="82.1" y="121.9" transform="rotate(-90 82.1 121.9)">R13</text>
<text x="200.9" y="122.5">GND</text>
<text x="49.4" y="129.9" transform="rotate(-90 49.4 129.9)">475uf</text>
<text x="53.7" y="130.3" transform="rotate(-90 53.7 130.3)">C44</text>
<text x="141" y="129.1">R20</text>
<text x="141" y="131.7">5.1K</text>
<text x="58" y="133.8" transform="rotate(-90 58 133.8)">10uf</text>
<text x="68.4" y="132.8" transform="rotate(-90 68.4 132.8)">C33</text>
<text x="70.5" y="134.9" transform="rotate(-90 70.5 134.9)">0.22u</text>
<text x="75.8" y="134.1" transform="rotate(-90 75.8 134.1)">C36</text>
<text x="78.6" y="134.9" transform="rotate(-90 78.6 134.9)">100pf</text>
<text x="141" y="134.1">D1</text>
<text x="141" y="136.7">LED_Small_Filled</text>
<text x="50.4" y="140.5" transform="rotate(-90 50.4 140.5)">GND</text>
<text x="76.4" y="140.6">GND</text>
<text x="105.3" y="139.3">R17</text>
<text x="105.3" y="141.8">10K</text>
<text x="113" y="146.9">SW1</text>
<text x="113" y="149.5">PWR_SWITCH</text>
<text x="109.7" y="158.3">GND</text>
</g>
<g font-size="1.8" fill="#009600">
<text x="63.6" y="27.9" transform="rotate(-90 63.6 27.9)">C40</text>
<text x="63.6" y="33" transform="rotate(-90 63.6 33)">C39</text>
<text x="55.5" y="41.9" transform="rotate(-90 55.5 41.9)">MCU_VDD</text>
<text x="78.4" y="45.7" transform="rotate(-90 78.4 45.7)">IPS_OUT</text>
<text x="23.9" y="79.9">10uf</text>
<text x="94.1" y="78.1">C30</text>
<text x="75.9" y="127" transform="rotate(-90 75.9 127)">PWR_KEY</text>
</g>
<g font-size="1.8" fill="#0f0f0f">
<text x="167.4" y="33.9">IPS_OUT</text>
<text x="226.1" y="33.9">BUS_5V</text>
<text x="67" y="41.9" transform="rotate(-90 67 41.9)">IPS_OUT</text>
<text x="73.3" y="45.7" transform="rotate(-90 73.3 45.7)">EN_5V_BOOST</text>
<text x="163.5" y="45.4">EN_5V_BOOST</text>
<text x="68.2" y="48.3" transform="rotate(-90 68.2 48.3)">GPIO4</text>
<text x="70.8" y="48.3" transform="rotate(-90 70.8 48.3)">GPIO3</text>
<text x="30.5" y="59.3">MCU_VDD</text>
<text x="22.9" y="70.8">i2c_sys_sda</text>
<text x="23.4" y="73.3">i2c_sys_scl</text>
<text x="31.7" y="80.9">MCU_RST</text>
<text x="31.7" y="83.5">BUS_PWR_EN 6</text>
<text x="137.2" y="83.5">BUS_5V</text>
<text x="158.7" y="80.9">USB_5V</text>
<text x="114.3" y="86">VBAT_RTC</text>
<text x="102.2" y="91.1">RTC_VDD</text>
<text x="36.8" y="96.2">LDO2</text>
<text x="36.8" y="98.7">LDO3</text>
<text x="208.1" y="96.2">VBAT_RTC</text>
<text x="199.4" y="114">i2c_sys_sda</text>
<text x="199.4" y="119">GPIO4</text>
<text x="199.4" y="116.5">MCU_RST</text>
<text x="68.2" y="125.7" transform="rotate(-90 68.2 125.7)">GPIO2</text>
<text x="70.8" y="126" transform="rotate(-90 70.8 126)">IPS_OUT</text>
<text x="199.4" y="124.1">BUS_5V</text>
<text x="129.6" y="126.7">MCU_VDD</text>
<text x="199.4" y="131.7">RTC_VDD</text>
<text x="199.4" y="129.2">PWR3</text>
<text x="199.4" y="126.7">MCU_VDD</text>
<text x="60.6" y="137.5" transform="rotate(-90 60.6 137.5)">PWR3</text>
<text x="63.2" y="135.1" transform="rotate(-90 63.2 135.1)">SYS_LED</text>
<text x="111.4" y="133.4" transform="rotate(-90 111.4 133.4)">PWR_KEY</text>
<text x="199.4" y="134.3">LDO2</text>
<text x="199.4" y="136.8">LDO3</text>
<text x="46.6" y="140" transform="rotate(-90 46.6 140)">IPS_OUT</text>
<text x="65.7" y="139.4" transform="rotate(-90 65.7 139.4)">BUS_PWR_EN</text>
<text x="130.3" y="143.2">SYS_LED</text>
<text x="199.4" y="139.4">GPIO2</text>
<text x="199.4" y="141.9">GPIO3</text>
<text x="199.4" y="144.4">i2c_sys_scl</text>
</g>
<g font-size="1.8" fill="#a90000">
<text x="194.9" y="40.4">5</text>
<text x="207.6" y="40.4">1</text>
<text x="194.9" y="45.5">4</text>
<text x="207.6" y="45.5">3</text>
<text x="50.5" y="54.7" transform="rotate(-90 50.5 54.7)">49</text>
<text x="53.1" y="54.7" transform="rotate(-90 53.1 54.7)">48</text>
<text x="55.6" y="54.7" transform="rotate(-90 55.6 54.7)">47</text>
<text x="58.2" y="54.7" transform="rotate(-90 58.2 54.7)">46</text>
<text x="60.7" y="54.7" transform="rotate(-90 60.7 54.7)">45</text>
<text x="63.2" y="54.7" transform="rotate(-90 63.2 54.7)">44</text>
<text x="65.8" y="54.7" transform="rotate(-90 65.8 54.7)">43</text>
<text x="68.3" y="54.7" transform="rotate(-90 68.3 54.7)">42</text>
<text x="70.9" y="54.7" transform="rotate(-90 70.9 54.7)">41</text>
<text x="73.4" y="54.7" transform="rotate(-90 73.4 54.7)">40</text>
<text x="75.9" y="54.7" transform="rotate(-90 75.9 54.7)">39</text>
<text x="78.5" y="54.7" transform="rotate(-90 78.5 54.7)">38</text>
<text x="81" y="54.7" transform="rotate(-90 81 54.7)">37</text>
<text x="45" y="70.9">1</text>
<text x="85" y="70.9">36</text>
<text x="45" y="73.4">2</text>
<text x="45" y="75.9">3</text>
<text x="85" y="75.9">34</text>
<text x="85" y="73.4">35</text>
<text x="219.6" y="75.9">1</text>
<text x="45" y="78.5">4</text>
<text x="45" y="81">5</text>
<text x="45" y="83.6">6</text>
<text x="85" y="83.6">31</text>
<text x="85" y="81">32</text>
<text x="85" y="78.5">33</text>
<text x="219.6" y="78.5">2</text>
<text x="45" y="86.1">7</text>
<text x="45" y="88.6">8</text>
<text x="85" y="88.6">29</text>
<text x="85" y="86.1">30</text>
<text x="44.4" y="93.7">10</text>
<text x="45" y="91.2">9</text>
<text x="85" y="93.7">27</text>
<text x="85" y="91.2">28</text>
<text x="44.4" y="96.3">11</text>
<text x="44.4" y="98.8">12</text>
<text x="85" y="98.8">25</text>
<text x="85" y="96.3">26</text>
<text x="222.2" y="96.3">1</text>
<text x="222.2" y="98.8">2</text>
<text x="50.5" y="115.6" transform="rotate(-90 50.5 115.6)">13</text>
<text x="53.1" y="115.6" transform="rotate(-90 53.1 115.6)">14</text>
<text x="55.6" y="115.6" transform="rotate(-90 55.6 115.6)">15</text>
<text x="58.2" y="115.6" transform="rotate(-90 58.2 115.6)">16</text>
<text x="60.7" y="115.6" transform="rotate(-90 60.7 115.6)">17</text>
<text x="63.2" y="115.6" transform="rotate(-90 63.2 115.6)">18</text>
<text x="65.8" y="115.6" transform="rotate(-90 65.8 115.6)">19</text>
<text x="68.3" y="115.6" transform="rotate(-90 68.3 115.6)">20</text>
<text x="70.9" y="115.6" transform="rotate(-90 70.9 115.6)">21</text>
<text x="73.4" y="115.6" transform="rotate(-90 73.4 115.6)">22</text>
<text x="75.9" y="115.6" transform="rotate(-90 75.9 115.6)">23</text>
<text x="78.5" y="115.6" transform="rotate(-90 78.5 115.6)">24</text>
<text x="193" y="114">1</text>
<text x="193" y="116.6">2</text>
<text x="193" y="119.1">3</text>
<text x="193" y="121.7">4</text>
<text x="193" y="124.2">5</text>
<text x="193" y="126.7">6</text>
<text x="193" y="129.3">7</text>
<text x="193" y="131.8">8</text>
<text x="192.4" y="136.9">10</text>
<text x="193" y="134.4">9</text>
<text x="192.4" y="139.4">11</text>
<text x="192.4" y="142">12</text>
<text x="192.4" y="144.5">13</text>
</g>
<g font-size="1.8" fill="#f00">
<text x="214.1" y="44.6">7.33R16</text>
<text x="213.6" y="52.2">5K</text>
<text x="200.5" y="60.6">R15/R16</text>
<text x="210.3" y="60.6">=</text>
<text x="213.1" y="60.6">7.33 GND</text>
</g>
</svg>
